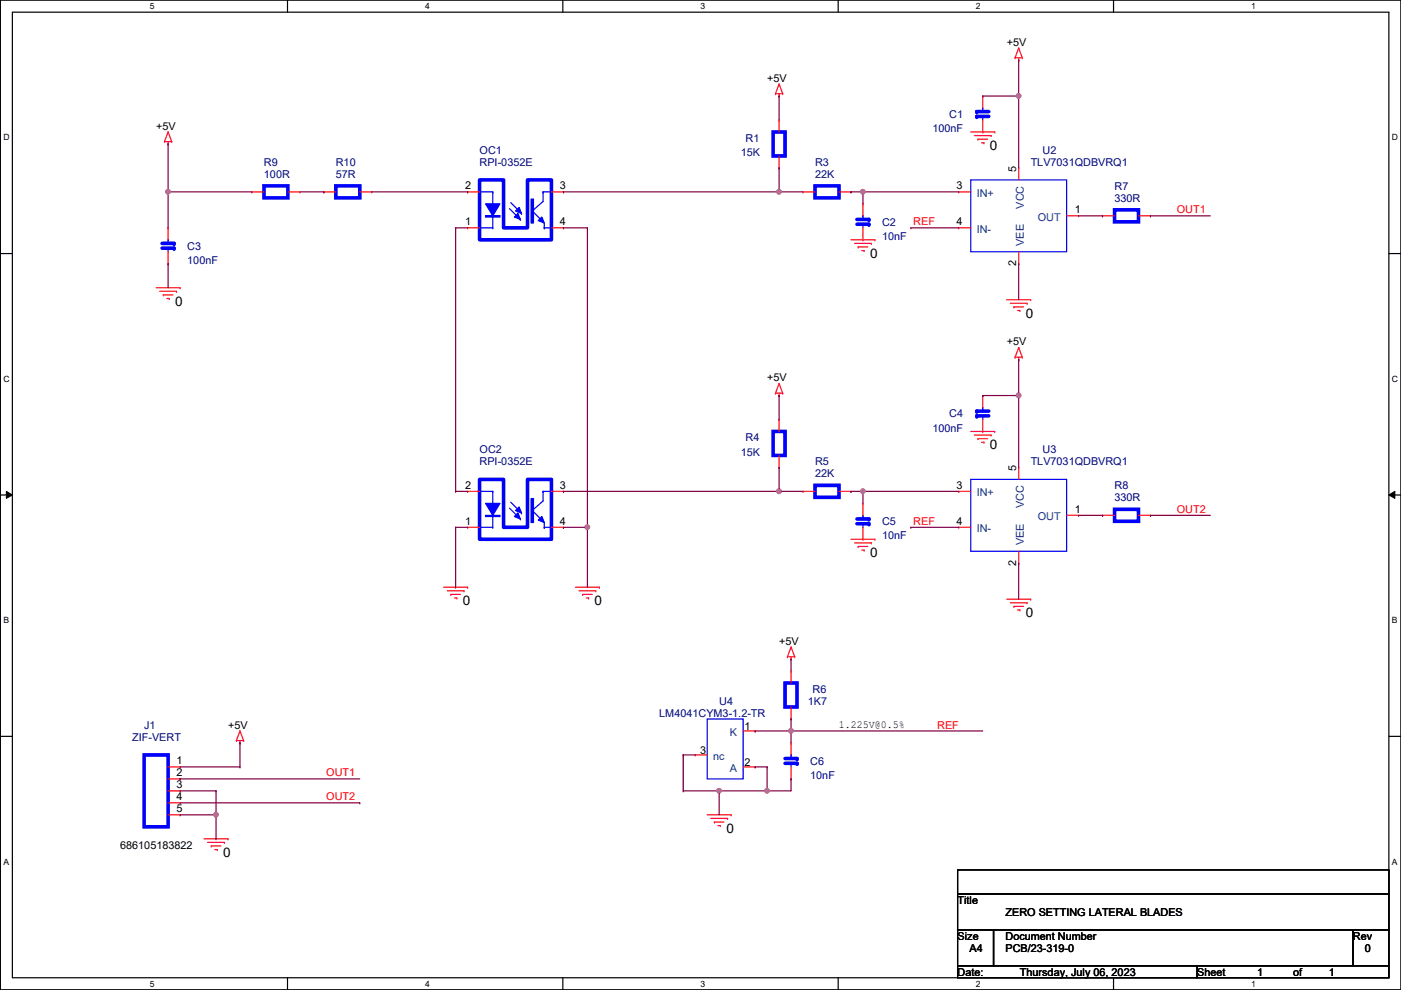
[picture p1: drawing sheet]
<svg xmlns="http://www.w3.org/2000/svg" width="297mm" height="210mm" viewBox="0 0 297 210" stroke-linecap="round" stroke-linejoin="round" font-family="sans-serif">
<path d="M.1 0h296.9v209.8h-296.9zM2.6 2.6h291.9v204.7h-291.9z" fill="none" stroke="#000" stroke-width=".25"/>
<g fill="#fff">
<path d="M31.8 .3h1v2h-1z"/>
<path d="M31.8 207.6h1v1.9h-1z"/>
</g>
<path d="M61 0v2.6M61 207.3v2.5" fill="none" stroke="#000" stroke-width=".25"/>
<g fill="#fff">
<path d="M90.1 .3h1v2h-1z"/>
<path d="M90.1 207.6h1v1.9h-1z"/>
</g>
<path d="M119.3 0v2.6M119.3 207.3v2.5" fill="none" stroke="#000" stroke-width=".25"/>
<g fill="#fff">
<path d="M148.5 .3h1v2h-1z"/>
<path d="M148.5 207.6h1v1.9h-1z"/>
</g>
<path d="M177.7 0v2.6M177.7 207.3v2.5" fill="none" stroke="#000" stroke-width=".25"/>
<g fill="#fff">
<path d="M206.9 .3h1v2h-1z"/>
<path d="M206.9 207.6h1v1.9h-1z"/>
</g>
<path d="M236.1 0v2.6M236.1 207.3v2.5" fill="none" stroke="#000" stroke-width=".25"/>
<g fill="#fff">
<path d="M265.3 .3h.9v2h-.9z"/>
<path d="M265.3 207.6h.9v1.9h-.9z"/>
<path d="M.7 28.2h1.3v1.9h-1.3z"/>
<path d="M295.1 28.2h1.3v1.9h-1.3z"/>
<path d="M.7 79.3h1.3v2h-1.3z"/>
<path d="M295.1 79.3h1.3v2h-1.3z"/>
</g>
<path d="M.1 53.8h2.5M294.5 53.8h2.5" fill="none" stroke="#000" stroke-width=".25"/>
<g fill="#fff">
<path d="M.7 130.5h1.2v2h-1.2z"/>
<path d="M295.1 130.5h1.2v2h-1.2z"/>
</g>
<path d="M.1 104.9h2.5M294.5 104.9h2.5" fill="none" stroke="#000" stroke-width=".25"/>
<path d="M1.4 104.2l1.2 .7-1.2 .8zM294.5 104.9l1.2-.7v1.5z" fill="#000"/>
<path d="M1.4 104.2l1.2 .7-1.2 .8zM294.5 104.9l1.2-.7v1.5z" fill="none" stroke="#000" stroke-width=".21"/>
<g fill="#fff">
<path d="M.7 181.7h1.2v2h-1.2z"/>
<path d="M295.1 181.7h1.2v2h-1.2z"/>
</g>
<path d="M.1 156.1h2.5M294.5 156.1h2.5M203 184.4h91.5v5.1h-91.5zM203 189.5h91.5v7.6h-91.5zM203 197.1h7.6v7.7h-7.6zM210.6 197.1h76.2v7.7h-76.2zM286.8 197.1h7.7v7.7h-7.7zM203 204.8h50.8v2.5h-50.8zM253.8 204.8h40.7v2.5h-40.7z" fill="none" stroke="#000" stroke-width=".25"/>
<g fill="none" stroke="#f00" stroke-width=".25">
<path d="M164.4 19.9h.1M164.4 19.9h1.5M165.2 17.8h.1M165.2 19.9v.5M165.2 17.8l-.8 2.1M165.2 17.8l.7 2.1M165.9 19.9h.1M215.2 12.2h.1M215.2 12.2h1.5M216 12.7h.1M216 10.2h.1M216 12.2v.5"/>
<path d="M216 10.2l-.8 2M216 10.2l.7 2M216.7 12.2h.1M34.9 30h.1M34.9 30h1.5M35.6 30.5h.1M35.6 28h.1M35.6 30v.5M35.6 28l-.7 2M35.6 28l.8 2M36.4 30h.1M165.2 20.4h.1"/>
<path d="M205.8 28h5.1M206.6 28.7h3.5M207.3 29.5h.1M207.3 29.5h2.1M208.1 30.3h.5M208.6 30.3h.1M210.1 28.7h.1M210.9 28h.1M53.4 40.7h.1M53.4 40.7h2.6M61 40.7h2.6M63.6 40.7h.1"/>
<path d="M180.4 50.8h5.1M181.2 51.6h3.5M181.9 52.4h.1M181.9 52.4h2.1M182.7 53.1h.5M183.2 53.1h.1M184.7 51.6h.1M185.5 50.8h.1M33.1 61h5.1M33.9 61.8h3.5M34.6 62.5h.1M34.6 62.5h2.1"/>
<path d="M35.4 63.3h.5M35.9 63.3h.1M37.4 61.8h.1M38.2 61h.1M213.4 63.5h5.1M214.2 64.3h3.6M215 65.1h.1M215 65.1h2M215.2 75.7h.1M215.2 75.7h1.5M215.7 65.8h.5M216 76.2h.1"/>
<path d="M216 73.7h.1M216 75.7v.5M216 73.7l-.8 2M216 73.7l.7 2M216.2 65.8h.1M216.7 75.7h.1M217.8 64.3h.1M218.5 63.5h.1M164.4 83.4h.1M164.4 83.4h1.5M165.2 83.9h.1M165.2 81.3h.1"/>
<path d="M165.2 83.4v.5M165.2 81.3l-.8 2.1M165.2 81.3l.7 2.1M165.9 83.4h.1M205.8 91.5h5.1M206.6 92.2h3.5M207.3 93h.1M207.3 93h2.1M208.1 93.8h.5M208.6 93.8h.1M210.1 92.2h.1M210.9 91.5h.1"/>
<path d="M180.4 114.3h5.1M181.2 115.1h3.5M181.9 115.9h.1M181.9 115.9h2.1M182.7 116.6h.5M183.2 116.6h.1M184.7 115.1h.1M185.5 114.3h.1M94.1 124.5h5M94.8 125.3h3.6M95.6 126h.1M95.6 126h2"/>
<path d="M96.3 126.8h.6M96.9 126.8h.1M98.4 125.3h.1M99.1 124.5h.1M122 124.5h5.1M122.8 125.3h3.5M123.5 126h.1M123.5 126h2.1M124.3 126.8h.5M124.8 126.8h.1M126.3 125.3h.1M127.1 124.5h.1"/>
<path d="M167 139.2h.1M167 139.2h1.5M167.7 139.7h.1M167.7 137.2h.1M167.7 139.2v.5M167.7 137.2l-.7 2M167.7 137.2l.8 2M168.5 139.2h.1M213.4 127h5.1M214.2 127.8h3.6M215 128.6h.1M215 128.6h2"/>
<path d="M215.7 129.3h.5M216.2 129.3h.1M217.8 127.8h.1M218.5 127h.1M50.1 157h.1M50.1 157h1.5M50.9 157.5h.1M50.9 155h.1M50.9 157v.5M50.9 155l-.8 2M50.9 155l.7 2M51.6 157h.1"/>
<path d="M43.3 177.8h5M44 178.6h3.6M44.8 179.4h.1M44.8 179.4h2M47.6 178.6h.1M48.3 177.8h.1M149.9 172.8h5.1M150.7 173.5h3.6M151.5 174.3h.1M151.5 174.3h2M152.2 175h.5M152.7 175h.1"/>
<path d="M154.3 173.5h.1M155 172.8h.1M45.5 180.1h.6M46.1 180.1h.1"/>
</g>
<path d="M56 39.4h5v2.6h-5z" fill="none" stroke="#00f" stroke-width=".76"/>
<g fill="none" stroke="#00f" stroke-width=".25">
<path d="M101.7 48.3h.1M101.7 40.7h2.8M101.7 48.3h2.8M104.5 40.7h.1M104.5 43.2h.1M104.5 48.3h.1M104.5 40.7v2.5M104.5 45.8v2.5M108 44.2l2.3 2.3M108.3 43l2.3 2.3M110.3 46.5h.1M110.6 45.3h.1"/>
<path d="M112.9 44.7h.1M112.9 44.7l1.7 1.8M113.1 44.5h.1M115.1 40.7h.1M115.1 40.7h1.8M115.1 42.7l-2 1.8M115.4 48.3h.1M115.4 48.3h1.5"/>
</g>
<path d="M112.6 42.2h.5v5.1h-.5z" fill-rule="evenodd" fill="#00f"/>
<path d="M112.6 42.2h.5v5.1h-.5z" fill="none" stroke="#00f" stroke-width=".25"/>
<path d="M109 46l.8-.7 .5 1.2z" fill="#00f"/>
<path d="M109 46l.8-.7 .5 1.2z" fill="none" stroke="#00f" stroke-width=".25"/>
<path d="M110.1 44l.5 1.3-1.3-.6z" fill="#00f"/>
<path d="M110.1 44l.5 1.3-1.3-.6z" fill="none" stroke="#00f" stroke-width=".25"/>
<path d="M103 43.2h3l-1.5 2.6z" fill="#00f"/>
<path d="M103 43.2h3l-1.5 2.6zM103 45.8h3v.2h-3zM103 45.9h3M115.1 40.7h.1M115.1 40.7v2" fill="none" stroke="#00f" stroke-width=".25"/>
<path d="M101.7 38.1h5.1v10.2h5v-10.2h5.1v12.7h-15.2z" fill="none" stroke="#00f" stroke-width=".76"/>
<path d="M114.1 46.8l.8-.8 .5 1.3z" fill="#00f"/>
<path d="M114.1 46.8l.8-.8 .5 1.3zM115.4 48.3h.1M115.4 47.3v1M205.8 101.6h20.3v15.3h-20.3zM149.9 152.4h7.7v12.7h-7.7z" fill="none" stroke="#00f" stroke-width=".25"/>
<g fill="none" stroke="#f00" stroke-width=".25">
<path d="M165.2 35.6h.1M165.2 25.4h.1M165.2 25.4v2.6M165.2 33.1v2.5M68.7 40.7h.1M68.7 40.7h2.5M76.3 40.7h2.5M78.8 40.7h.1M99.1 40.7h.1M99.1 48.3h.1M99.1 40.7h2.6M99.1 48.3h2.6"/>
<path d="M116.9 40.7h2.6M116.9 48.3h2.6M119.5 48.3h.1M119.5 40.7h.1M170.3 40.7h.1M170.3 40.7h2.5M177.9 40.7h2.5M180.4 40.7h.1M216 99.1h.1M216 99.1v2.5M203.3 104.2h.1M203.3 111.8h.1"/>
<path d="M203.3 104.2h2.5M203.3 111.8h2.5M216 119.4h.1M216 116.9v2.5M226.1 109.3h2.6M228.7 109.3h.1M233.8 109.3h.1M233.8 109.3h2.5M241.4 109.3h2.5M243.9 109.3h.1M157.6 155h2.5M160.1 155h.1"/>
<path d="M167.7 142.3h.1M167.7 152.4h.1M167.7 142.3v2.5M167.7 149.9v2.5M35.6 162.6h2.6M35.6 165.1h2.6M35.6 167.7h2.6M35.6 170.2h2.6M35.6 172.8h2.6M38.2 162.6h.1M38.2 165.1h.1M38.2 167.7h.1"/>
<path d="M38.2 170.2h.1M38.2 172.8h.1M147.4 160.1h.1M147.4 160.1h2.5M157.6 162.6h2.5M160.1 162.6h.1"/>
</g>
<path d="M71.2 39.4h5.1v2.6h-5.1zM163.9 28h2.6v5.1h-2.6zM172.8 39.4h5.1v2.6h-5.1zM207.1 88.2h2.5M236.3 108h5.1v2.5h-5.1zM166.5 144.8h2.5v5.1h-2.5zM30.6 160.1h5v15.2h-5z" fill="none" stroke="#00f" stroke-width=".76"/>
<circle cx="207.1" cy="88.2" r=".38" fill="#00f"/>
<path d="M207.1 87.2h2.5" fill="none" stroke="#00f" stroke-width=".76"/>
<circle cx="207.1" cy="87.2" r=".38" fill="#00f"/>
<path d="M208.4 86.4h.1M208.4 88.2h.1M208.4 86.4v.8M208.4 88.2v.7" fill="none" stroke="#00f" stroke-width=".25"/>
<path d="M208.4 91.5h.1M208.4 83.9h.1M208.4 83.9v2.5M208.4 88.9v2.6" fill="none" stroke="#f00" stroke-width=".25"/>
<path d="M207.1 24.7h2.5" fill="none" stroke="#00f" stroke-width=".76"/>
<circle cx="207.1" cy="24.7" r=".38" fill="#00f"/>
<path d="M207.1 23.7h2.5" fill="none" stroke="#00f" stroke-width=".76"/>
<circle cx="207.1" cy="23.7" r=".38" fill="#00f"/>
<path d="M208.4 22.9h.1M208.4 24.7h.1M208.4 22.9v.8M208.4 24.7v.7" fill="none" stroke="#00f" stroke-width=".25"/>
<path d="M208.4 28h.1M208.4 20.4h.1M208.4 20.4v2.5M208.4 25.4v2.6" fill="none" stroke="#f00" stroke-width=".25"/>
<path d="M181.7 111h2.5" fill="none" stroke="#00f" stroke-width=".76"/>
<circle cx="184.2" cy="111" r=".38" fill="#00f"/>
<path d="M181.7 110h2.5" fill="none" stroke="#00f" stroke-width=".76"/>
<circle cx="184.2" cy="110" r=".38" fill="#00f"/>
<path d="M183 109.3h.1M183 111h.1M183 109.3v.7M183 111v.8" fill="none" stroke="#00f" stroke-width=".25"/>
<path d="M165.2 99.1h.1M165.2 88.9h.1M165.2 88.9v2.6M165.2 96.6v2.5M183 114.3h.1M183 106.7h.1M183 106.7v2.6M183 111.8v2.5" fill="none" stroke="#f00" stroke-width=".25"/>
<path d="M181.7 47.5h2.5M163.9 91.5h2.6v5.1h-2.6z" fill="none" stroke="#00f" stroke-width=".76"/>
<circle cx="184.2" cy="47.5" r=".38" fill="#00f"/>
<path d="M181.7 46.5h2.5" fill="none" stroke="#00f" stroke-width=".76"/>
<circle cx="184.2" cy="46.5" r=".38" fill="#00f"/>
<path d="M183 45.8h.1M183 47.5h.1M183 45.8v.7M183 47.5v.8" fill="none" stroke="#00f" stroke-width=".25"/>
<path d="M183 50.8h.1M183 43.2h.1M183 43.2v2.6M183 48.3v2.5M233.8 45.8h.1M233.8 45.8h2.5M241.4 45.8h2.5M243.9 45.8h.1" fill="none" stroke="#f00" stroke-width=".25"/>
<path d="M34.4 52.6h2.5M236.3 44.5h5.1v2.5h-5.1z" fill="none" stroke="#00f" stroke-width=".76"/>
<circle cx="36.9" cy="52.6" r=".38" fill="#00f"/>
<path d="M34.4 51.6h2.5" fill="none" stroke="#00f" stroke-width=".76"/>
<circle cx="36.9" cy="51.6" r=".38" fill="#00f"/>
<g fill="none" stroke="#00f" stroke-width=".25">
<path d="M205.8 38.1h20.3v15.3h-20.3zM35.6 50.8h.1M35.6 52.6h.1M35.6 50.8v.8M35.6 52.6v.8M101.7 111.8h.1M101.7 104.2h2.8M101.7 111.8h2.8M104.5 104.2h.1M104.5 106.7h.1M104.5 111.8h.1M104.5 104.2v2.5"/>
<path d="M104.5 109.3v2.5M108 107.7l2.3 2.3M108.3 106.5l2.3 2.3M110.3 110h.1M110.6 108.8h.1M112.9 108.2h.1M112.9 108.2l1.7 1.8M113.1 108h.1M115.1 104.2h.1M115.1 104.2h1.8M115.1 106.2l-2 1.8M115.4 111.8h.1"/>
<path d="M115.4 111.8h1.5"/>
</g>
<g fill="none" stroke="#f00" stroke-width=".25">
<path d="M216 35.6h.1M216 35.6v2.5M35.6 55.9h.1M35.6 48.3h.1M35.6 48.3v2.5M35.6 53.4v2.5M203.3 40.7h.1M203.3 48.3h.1M203.3 40.7h2.5M203.3 48.3h2.5M216 55.9h.1M216 53.4v2.5"/>
<path d="M226.1 45.8h2.6M228.7 45.8h.1"/>
</g>
<path d="M112.6 105.7h.5v5.1h-.5z" fill-rule="evenodd" fill="#00f"/>
<path d="M112.6 105.7h.5v5.1h-.5z" fill="none" stroke="#00f" stroke-width=".25"/>
<path d="M109 109.5l.8-.7 .5 1.2z" fill="#00f"/>
<path d="M109 109.5l.8-.7 .5 1.2z" fill="none" stroke="#00f" stroke-width=".25"/>
<path d="M109.3 108.2l.8-.7 .5 1.3z" fill="#00f"/>
<path d="M109.3 108.2l.8-.7 .5 1.3z" fill="none" stroke="#00f" stroke-width=".25"/>
<path d="M103 106.7h3l-1.5 2.6z" fill="#00f"/>
<path d="M103 106.7h3l-1.5 2.6zM103 109.3h3v.2h-3zM103 109.4h3M115.1 104.2h.1M115.1 104.2v2" fill="none" stroke="#00f" stroke-width=".25"/>
<path d="M101.7 101.6h5.1v10.2h5v-10.2h5.1v12.7h-15.2z" fill="none" stroke="#00f" stroke-width=".76"/>
<path d="M114.1 110.3l.8-.8 .5 1.3z" fill="#00f"/>
<path d="M114.1 110.3l.8-.8 .5 1.3zM115.4 111.8h.1M115.4 110.8v1" fill="none" stroke="#00f" stroke-width=".25"/>
<path d="M99.1 104.2h.1M99.1 111.8h.1M99.1 104.2h2.6M99.1 111.8h2.6M116.9 104.2h2.6M116.9 111.8h2.6M119.5 111.8h.1M119.5 104.2h.1" fill="none" stroke="#f00" stroke-width=".25"/>
<path d="M166.5 161.8h2.5" fill="none" stroke="#00f" stroke-width=".76"/>
<circle cx="169" cy="161.8" r=".38" fill="#00f"/>
<path d="M166.5 160.8h2.5" fill="none" stroke="#00f" stroke-width=".76"/>
<circle cx="169" cy="160.8" r=".38" fill="#00f"/>
<path d="M167.7 160.1h.1M167.7 161.8h.1M167.7 160.1v.7M167.7 161.8v.8" fill="none" stroke="#00f" stroke-width=".25"/>
<path d="M170.3 104.2h.1M170.3 104.2h2.5M177.9 104.2h2.5M180.4 104.2h.1M167.7 157.5h.1M167.7 157.5v2.6M167.7 165.1h.1M167.7 162.6v2.5" fill="none" stroke="#f00" stroke-width=".25"/>
<path d="M172.8 102.9h5.1v2.6h-5.1z" fill="none" stroke="#00f" stroke-width=".76"/>
<path d="M119.5 40.7h.1M119.5 40.7h45.7" fill="none" stroke="#800040" stroke-width=".25"/>
<circle cx="165.2" cy="40.7" r=".49" fill="#f0f"/>
<circle cx="165.2" cy="40.7" r=".49" fill="none" stroke="#f0f" stroke-width=".25"/>
<path d="M96.6 48.3h.1M96.6 48.3h2.5M96.6 48.3v55.9M124.5 48.3h.1M124.5 48.3v63.5" fill="none" stroke="#800040" stroke-width=".25"/>
<circle cx="124.5" cy="111.8" r=".49" fill="#f0f"/>
<circle cx="124.5" cy="111.8" r=".49" fill="none" stroke="#f0f" stroke-width=".25"/>
<g fill="none" stroke="#800040" stroke-width=".25">
<path d="M35.6 30.5h.1M35.6 30.5v17.8M35.6 40.7h.1M35.6 40.7h17.8M119.5 48.3h.1M119.5 48.3h5M96.6 104.2h.1M96.6 111.8h.1M96.6 104.2h2.5M96.6 111.8h2.5M96.6 111.8v12.7M119.5 111.8h.1"/>
<path d="M119.5 111.8h5M124.5 111.8h.1M124.5 111.8v12.7M96.6 124.5h.1"/>
</g>
<circle cx="35.6" cy="40.7" r=".49" fill="#f0f"/>
<circle cx="35.6" cy="40.7" r=".49" fill="none" stroke="#f0f" stroke-width=".25"/>
<path d="M216 12.7h.1M216 12.7v22.9M208.4 20.4h.1M208.4 20.4h7.6M216 20.4h.1M35.6 55.9h.1M35.6 55.9v5.1M63.6 40.7h5.1M68.7 40.7h.1M78.8 40.7h20.3M99.1 40.7h.1" fill="none" stroke="#800040" stroke-width=".25"/>
<circle cx="216" cy="20.3" r=".49" fill="#f0f"/>
<circle cx="216" cy="20.3" r=".49" fill="none" stroke="#f0f" stroke-width=".25"/>
<path d="M183 40.7h.1M183 40.7h20.3" fill="none" stroke="#800040" stroke-width=".25"/>
<circle cx="182.9" cy="40.7" r=".49" fill="#f0f"/>
<circle cx="182.9" cy="40.7" r=".49" fill="none" stroke="#f0f" stroke-width=".25"/>
<path d="M193.1 48.3h.1M193.1 48.3h10.2M216 55.9h.1M216 55.9v7.6M119.5 104.2h.1M119.5 104.2h45.7" fill="none" stroke="#800040" stroke-width=".25"/>
<circle cx="165.2" cy="104.2" r=".49" fill="#f0f"/>
<circle cx="165.2" cy="104.2" r=".49" fill="none" stroke="#f0f" stroke-width=".25"/>
<path d="M165.2 20.4h.1M165.2 35.6h.1M165.2 20.4v5M165.2 35.6v5.1M165.2 40.7h.1M165.2 40.7h5.1M180.4 40.7h.1M180.4 40.7h2.6M183 40.7h.1M183 40.7v2.5M216 76.2h.1M216 76.2v7.7" fill="none" stroke="#800040" stroke-width=".25"/>
<circle cx="216" cy="83.8" r=".49" fill="#f0f"/>
<circle cx="216" cy="83.8" r=".49" fill="none" stroke="#f0f" stroke-width=".25"/>
<g fill="none" stroke="#800040" stroke-width=".25">
<path d="M165.2 83.9h.1M165.2 99.1h.1M165.2 83.9v5M165.2 99.1v5.1M208.4 83.9h.1M208.4 83.9h7.6M216 83.9h.1M216 83.9v15.2M165.2 104.2h.1M165.2 104.2h5.1M180.4 104.2h.1M180.4 104.2h22.9"/>
<path d="M183 104.2h.1"/>
</g>
<circle cx="182.9" cy="104.2" r=".49" fill="#f0f"/>
<circle cx="182.9" cy="104.2" r=".49" fill="none" stroke="#f0f" stroke-width=".25"/>
<g fill="none" stroke="#800040" stroke-width=".25">
<path d="M183 104.2h.1M183 104.2v2.5M193.1 111.8h.1M193.1 111.8h10.2M216 119.4h.1M216 119.4v7.6M167.7 139.7h.1M167.7 139.7v2.6M160.1 155h.1M160.1 155h48.3M167.7 152.4h.1M167.7 155h.1"/>
<path d="M167.7 152.4v2.6"/>
</g>
<circle cx="167.7" cy="155" r=".49" fill="#f0f"/>
<circle cx="167.7" cy="155" r=".49" fill="none" stroke="#f0f" stroke-width=".25"/>
<path d="M167.7 155h.1M167.7 155v2.5M144.9 160.1h.1M144.9 160.1v7.6M144.9 160.1h2.5M160.1 162.6h.1M160.1 162.6h2.5M162.6 162.6h.1M162.6 162.6v5.1" fill="none" stroke="#800040" stroke-width=".25"/>
<circle cx="162.6" cy="167.7" r=".49" fill="#f0f"/>
<circle cx="162.6" cy="167.7" r=".49" fill="none" stroke="#f0f" stroke-width=".25"/>
<path d="M144.9 167.7h.1M144.9 167.7h7.6M167.7 165.1h.1M167.7 165.1v2.6" fill="none" stroke="#800040" stroke-width=".25"/>
<circle cx="152.5" cy="167.7" r=".49" fill="#f0f"/>
<circle cx="152.5" cy="167.7" r=".49" fill="none" stroke="#f0f" stroke-width=".25"/>
<path d="M38.2 172.8h7.6M45.8 172.8h.1M152.5 167.7h.1M152.5 167.7v5.1M152.5 167.7h15.2M162.6 167.7h.1" fill="none" stroke="#800040" stroke-width=".25"/>
<circle cx="45.8" cy="172.7" r=".49" fill="#f0f"/>
<circle cx="45.8" cy="172.7" r=".49" fill="none" stroke="#f0f" stroke-width=".25"/>
<g fill="none" stroke="#800040" stroke-width=".25">
<path d="M228.7 45.8h5.1M233.8 45.8h.1M243.9 45.8h.1M243.9 45.8h12.7M228.7 109.3h5.1M233.8 109.3h.1M243.9 109.3h.1M243.9 109.3h12.7M50.9 157.5h.1M50.9 157.5v5.1M38.2 165.1h.1M38.2 162.6h12.7"/>
<path d="M38.2 165.1h38.1M38.2 170.2h38.1M38.2 167.7h7.6M45.8 177.8h.1M45.8 167.7h.1M45.8 172.8h.1M45.8 167.7v10.1M50.9 162.6h.1M76.3 170.2h.1"/>
</g>
<circle cx="165.2" cy="40.7" r=".49" fill="#f0f"/>
<circle cx="165.2" cy="40.7" r=".49" fill="none" stroke="#f0f" stroke-width=".25"/>
<circle cx="124.5" cy="111.8" r=".49" fill="#f0f"/>
<circle cx="124.5" cy="111.8" r=".49" fill="none" stroke="#f0f" stroke-width=".25"/>
<circle cx="35.6" cy="40.7" r=".49" fill="#f0f"/>
<circle cx="35.6" cy="40.7" r=".49" fill="none" stroke="#f0f" stroke-width=".25"/>
<circle cx="216" cy="20.3" r=".49" fill="#f0f"/>
<circle cx="216" cy="20.3" r=".49" fill="none" stroke="#f0f" stroke-width=".25"/>
<circle cx="182.9" cy="40.7" r=".49" fill="#f0f"/>
<circle cx="182.9" cy="40.7" r=".49" fill="none" stroke="#f0f" stroke-width=".25"/>
<circle cx="165.2" cy="104.2" r=".49" fill="#f0f"/>
<circle cx="165.2" cy="104.2" r=".49" fill="none" stroke="#f0f" stroke-width=".25"/>
<circle cx="216" cy="83.8" r=".49" fill="#f0f"/>
<circle cx="216" cy="83.8" r=".49" fill="none" stroke="#f0f" stroke-width=".25"/>
<circle cx="182.9" cy="104.2" r=".49" fill="#f0f"/>
<circle cx="182.9" cy="104.2" r=".49" fill="none" stroke="#f0f" stroke-width=".25"/>
<circle cx="167.7" cy="155" r=".49" fill="#f0f"/>
<circle cx="167.7" cy="155" r=".49" fill="none" stroke="#f0f" stroke-width=".25"/>
<circle cx="162.6" cy="167.7" r=".49" fill="#f0f"/>
<circle cx="162.6" cy="167.7" r=".49" fill="none" stroke="#f0f" stroke-width=".25"/>
<circle cx="152.5" cy="167.7" r=".49" fill="#f0f"/>
<circle cx="152.5" cy="167.7" r=".49" fill="none" stroke="#f0f" stroke-width=".25"/>
<circle cx="45.8" cy="172.7" r=".49" fill="#f0f"/>
<circle cx="45.8" cy="172.7" r=".49" fill="none" stroke="#f0f" stroke-width=".25"/>
<g font-size="2.8">
<text x="209.9" y="31.8">0</text>
<text x="184.5" y="54.7">0</text>
<text x="37.2" y="64.8">0</text>
<text x="217.5" y="67.4">0</text>
<text x="209.9" y="95.3">0</text>
<text x="184.5" y="118.2">0</text>
<text x="98.1" y="128.3">0</text>
<text x="126.1" y="128.3">0</text>
<text x="217.5" y="130.9">0</text>
<text x="154" y="176.6">0</text>
<text x="47.3" y="181.7">0</text>
</g>
<g font-size="2.3">
<text x="213.4" y="9.7">+5V</text>
<text x="162.6" y="17.4">+5V</text>
<text x="33.1" y="27.5">+5V</text>
<text x="98.6" y="40.1">2</text>
<text x="118.7" y="40.1">3</text>
<text x="202.8" y="40.1">3</text>
<text x="215.4" y="36.4" transform="rotate(-90 215.4 36.4)">5</text>
<text x="98.6" y="47.8">1</text>
<text x="118.7" y="47.8">4</text>
<text x="202.8" y="47.8">4</text>
<text x="227.9" y="45.2">1</text>
<text x="215.4" y="56.4" transform="rotate(-90 215.4 56.4)">2</text>
<text x="213.4" y="73.2">+5V</text>
<text x="162.6" y="80.9">+5V</text>
<text x="215.4" y="99.9" transform="rotate(-90 215.4 99.9)">5</text>
<text x="98.6" y="103.6">2</text>
<text x="118.7" y="103.6">3</text>
<text x="202.8" y="103.6">3</text>
<text x="98.6" y="111.3">1</text>
<text x="118.7" y="111.3">4</text>
<text x="202.8" y="111.3">4</text>
<text x="227.9" y="108.7">1</text>
<text x="215.4" y="119.9" transform="rotate(-90 215.4 119.9)">2</text>
<text x="165.2" y="136.7">+5V</text>
<text x="48.3" y="154.5">+5V</text>
<text x="157.8" y="154.8">1</text>
<text x="177.9" y="154.3">1.225V@0.5%</text>
<text x="148.4" y="159.9">3</text>
<text x="37.4" y="162.1">1</text>
<text x="37.4" y="164.6">2</text>
<text x="37.4" y="167.1">3</text>
<text x="157.8" y="162.4">2</text>
<text x="37.4" y="169.7">4</text>
<text x="37.4" y="172.2">5</text>
<text x="25.5" y="179.9">686105183822</text>
<text x="203" y="191.6">Title</text>
<text x="213.2" y="194.1">ZERO SETTING LATERAL BLADES</text>
<text x="203" y="199.2">Size</text>
<text x="205.6" y="201.8">A4</text>
<text x="213.2" y="199.2">Document Number</text>
<text x="213.2" y="201.8">PCB/23-319-0</text>
<text x="286.8" y="199.2">Rev</text>
<text x="289.4" y="201.8">0</text>
<text x="203" y="206.8">Date:</text>
<text x="216.2" y="206.8">Thursday, July 06, 2023</text>
<text x="253.8" y="206.8">Sheet</text>
<text x="266.5" y="206.8">1</text>
<text x="274.1" y="206.8">of</text>
<text x="281.8" y="206.8">1</text>
</g>
<g font-size="2.3" fill="#000080">
<text x="197.7" y="28">100nF</text>
<text x="201.2" y="25">C1</text>
<text x="56" y="35.1">R9</text>
<text x="71.2" y="35.1">R10</text>
<text x="101.7" y="32.6">OC1</text>
<text x="101.7" y="35.1">RPI-0352E</text>
<text x="157.1" y="33.1">15K</text>
<text x="158.1" y="30.1">R1</text>
<text x="172.8" y="35.1">R3</text>
<text x="218.5" y="35.1">TLV7031QDBVRQ1</text>
<text x="221.1" y="32.6">U2</text>
<text x="56" y="37.7">100R</text>
<text x="71.2" y="37.7">57R</text>
<text x="172.8" y="37.7">22K</text>
<text x="236.3" y="40.2">R7</text>
<text x="187" y="47.8">C2</text>
<text x="236.3" y="42.8">330R</text>
<text x="39.7" y="52.9">C3</text>
<text x="187" y="50.9">10nF</text>
<text x="39.7" y="56">100nF</text>
<text x="201.2" y="88.5">C4</text>
<text x="158.1" y="93.6">R4</text>
<text x="197.7" y="91.5">100nF</text>
<text x="101.7" y="96.1">OC2</text>
<text x="101.7" y="98.6">RPI-0352E</text>
<text x="157.1" y="96.6">15K</text>
<text x="172.8" y="98.6">R5</text>
<text x="172.8" y="101.2">22K</text>
<text x="218.5" y="98.6">TLV7031QDBVRQ1</text>
<text x="221.1" y="96.1">U3</text>
<text x="236.3" y="103.7">R8</text>
<text x="236.3" y="106.3">330R</text>
<text x="187" y="111.3">C5</text>
<text x="187" y="114.4">10nF</text>
<text x="152.5" y="149.4">U4</text>
<text x="171.3" y="149.4">1K7</text>
<text x="172.3" y="146.9">R6</text>
<text x="30.6" y="154.5">J1</text>
<text x="139.8" y="152">LM4041CYM3-1.2-TR</text>
<text x="28" y="157.1">ZIF-VERT</text>
<text x="171.8" y="162.1">C6</text>
<text x="171.8" y="165.2">10nF</text>
</g>
<g font-size="2.3" fill="#004080">
<text x="207.1" y="41.7">IN+</text>
<text x="217" y="44.2" transform="rotate(-90 217 44.2)">VCC</text>
<text x="220" y="46.8">OUT</text>
<text x="207.1" y="49.4">IN-</text>
<text x="217" y="52.1" transform="rotate(-90 217 52.1)">VEE</text>
<text x="207.1" y="105.2">IN+</text>
<text x="217" y="107.7" transform="rotate(-90 217 107.7)">VCC</text>
<text x="207.1" y="112.9">IN-</text>
<text x="220" y="110.3">OUT</text>
<text x="217" y="115.6" transform="rotate(-90 217 115.6)">VEE</text>
<text x="151.2" y="161.1">nc</text>
<text x="154.8" y="156">K</text>
<text x="154.8" y="163.7">A</text>
</g>
<g font-size="2.3" fill="#f00">
<text x="193.6" y="47.8">REF</text>
<text x="249.5" y="45.3">OUT1</text>
<text x="193.6" y="111.3">REF</text>
<text x="249.5" y="108.8">OUT2</text>
<text x="198.7" y="154.5">REF</text>
<text x="69.2" y="164.6">OUT1</text>
<text x="69.2" y="169.7">OUT2</text>
</g>
<g font-size="1.8">
<text x="31.8" y="1.9">5</text>
<text x="90.1" y="1.9">4</text>
<text x="148.5" y="1.9">3</text>
<text x="206.9" y="1.9">2</text>
<text x="265.3" y="1.9">1</text>
<text x=".7" y="29.8">D</text>
<text x="295.1" y="29.8">D</text>
<text x=".7" y="80.9">C</text>
<text x="295.1" y="80.9">C</text>
<text x=".7" y="132.1">B</text>
<text x="295.1" y="132.1">B</text>
<text x=".7" y="183.3">A</text>
<text x="295.1" y="183.3">A</text>
<text x="31.8" y="209.2">5</text>
<text x="90.1" y="209.2">4</text>
<text x="148.5" y="209.2">3</text>
<text x="206.9" y="209.2">2</text>
<text x="265.3" y="209.2">1</text>
</g>
</svg>
